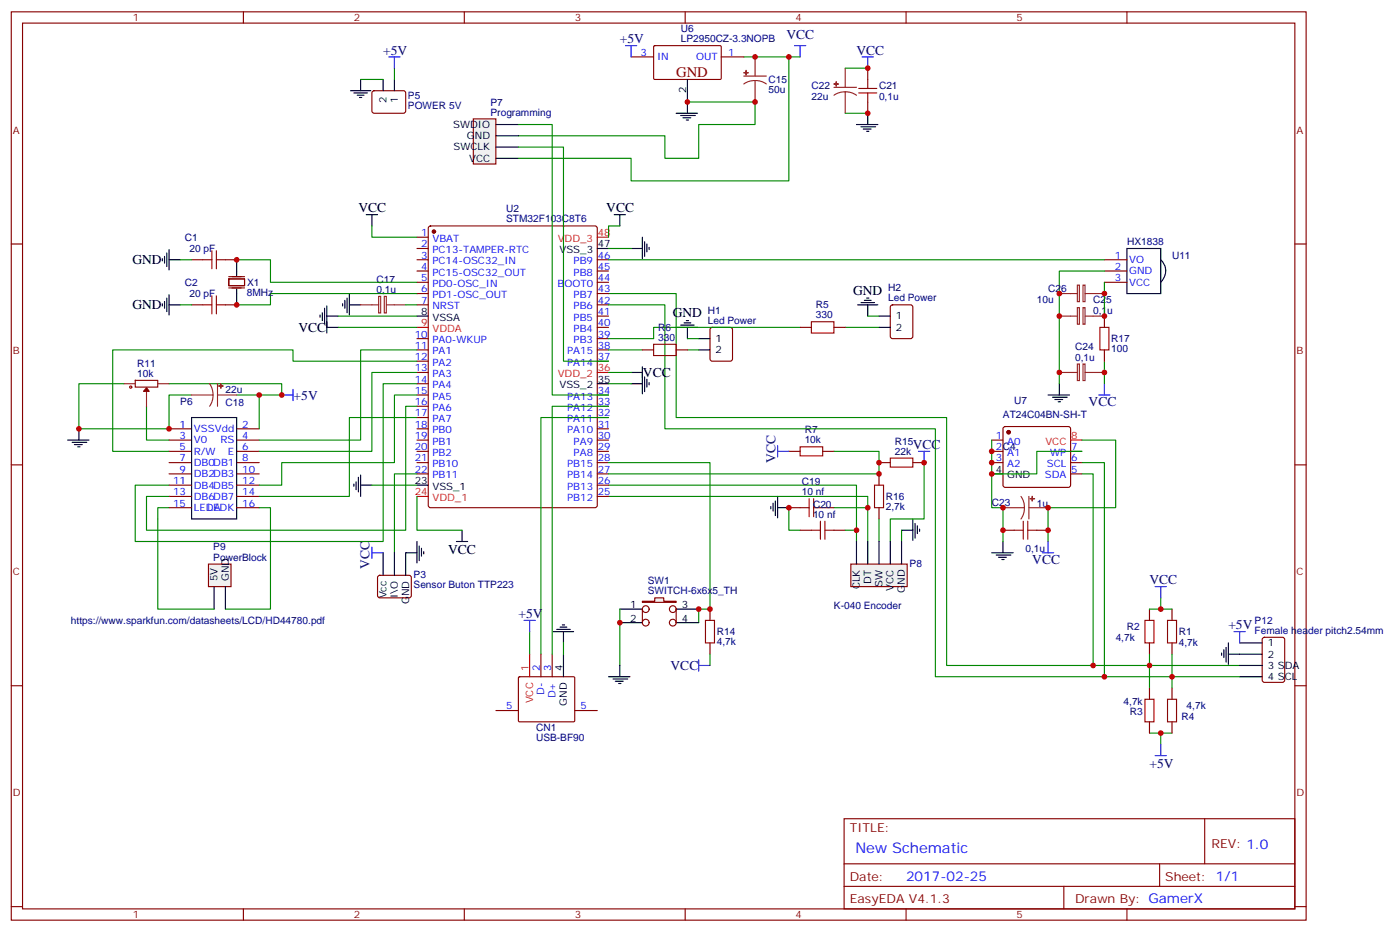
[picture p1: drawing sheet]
<svg xmlns="http://www.w3.org/2000/svg" width="438mm" height="292mm" viewBox="0 0 438 292" stroke-linecap="round" stroke-linejoin="round" font-family="sans-serif">
<g fill="none" stroke="#870000" stroke-width=".35">
<path d="M3.5 3.7h405.4v284.3h-405.4zM7.1 7.2h398.2v277.3h-398.2zM76.2 3.7v3.5M145.3 3.7v3.5M197.6 17.8h7M204.7 14.5l.3-.2h20.6l.2 .3-.1 10.1-.3 .2-20.6-.1-.2-.3zM214.5 3.7v3.5M225.8 17.8h7M283.6 3.7v3.5M352.8 3.7v3.5M3.5 76.4h3.6M405.3 76.4h3.6"/>
<path d="M42.3 119.1h7.1v2l-7 .1zM52.9 134.2h7.1M52.9 137.8h7.1M74.1 134.2h7M74.1 137.8h7M3.5 145.5h3.6M52.9 158.9h7.1M52.9 141.3h7.1M52.9 144.8h7.1M52.9 148.3h7.1M52.9 151.9h7.1M52.9 155.4h7.1"/>
<path d="M74.1 158.9h7M74.1 141.3h7M74.1 144.8h7M74.1 148.3h7M74.1 151.9h7M74.1 155.4h7M246.9 158.9h3.6M257.5 158.9h3.6M405.3 145.5h3.6M250.5 166h3.5M261.1 166h3.5M359.8 190.7v3.5"/>
<path d="M366.9 190.7v3.5M3.5 214.7h3.6M359.8 201.3v3.5M366.9 201.3v3.5M405.3 214.7h3.6M264.2 256.3h141.1v28.2h-141.1zM377.1 256.3v14.1M264.2 270.4h141.1M264.2 277.5h141.1M333 277.5v7M363 270.4v7.1M3.5 283.8h3.6"/>
<path d="M76.2 284.5v3.5M145.3 284.5v3.5M214.5 284.5v3.5M283.6 284.5v3.5M352.8 284.5v3.5M405.3 283.8h3.6"/>
</g>
<g fill="none" stroke="#a10000" stroke-width=".35">
<path d="M250.5 158.9h2.8M253.3 156.1v5.6M254.7 158.9h2.8M254.7 156.1v5.6M254 166h2.8M256.8 163.2v5.6M258.2 166h2.9M258.2 163.2v5.6M358.4 194.2h2.8v7.1h-2.8zM365.5 194.2h2.8v7.1h-2.8z"/>
<circle cx="40.9" cy="121.2" r=".35"/>
</g>
<g fill="none" stroke="#008700" stroke-width=".35">
<path d="M215.2 31.9h21.2v7.1h-17.7v10.6h-10.6v-7.1h-45.8M190.5 91.9h21.2v38.8h84.6v77.6h91.8M38.8 120.1h-14.1v14.1h28.2v-10.6h7.1M45.9 127.2v10.6h7M52.9 120.1h35.3v3.5h-14.1M52.9 158.9h-3.5v3.6M81.1 158.9h3.6v31.8h-14.1M130.5 148.3h-7v24.7M190.5 155.4h81.1v3.5M275.2 162.5v7M359.8 190.7h3.6M363.4 187.1v3.6h3.5"/>
<path d="M359.8 204.8v3.5M366.9 204.8v7"/>
</g>
<g fill="none" stroke="#000" stroke-width=".35">
<path d="M211.7 35.5h6.7M213.1 36.2h4.6M213.8 36.9h2.5M214.8 37.6h.7M215.2 24.9v10.6M21.2 137.8h6.7M22.6 138.5h4.6M23.3 139.2h2.5M24.3 139.9h.7M24.7 134.2v3.6M60 130.7h14.1v31.8h-14.1zM241.3 158.6v.7"/>
<path d="M242 157.5v2.5M242.7 156.8v4.6M243.4 158.9h3.5M243.4 155.4v6.7M127 173h3.5M130.5 169.5v6.7M131.2 170.9v4.6M131.9 171.6v2.5M132.6 172.7v.7M282.2 166h3.6M285.8 162.5v6.7M286.5 163.9v4.6"/>
<path d="M287.2 164.6v2.4M287.9 165.6v.7"/>
</g>
<path d="M116.4 173h3.5M116.4 171.3v3.5" fill="none" stroke="#00f" stroke-width=".35"/>
<path d="M236.4 17.8v6M232.8 23.8h7.1M236.4 25.2l1.8 .3 1.7 .8M236.4 25.2l-1.9 .3-1.7 .8M236.4 25.2v6.7M38.8 120.1h3.5M45.9 122.6v4.6M49.4 120.1h3.5" fill="none" stroke="#8c2424" stroke-width=".35"/>
<path d="M45.9 121.4l.8 1.1h-1.8z" fill="#870000" stroke="#870000" stroke-width=".35"/>
<g fill="#8c2424" stroke="#8c2424" stroke-width=".35">
<path d="M232.8 22.8h1.4z"/>
<path d="M233.5 22l.1 1.5z"/>
</g>
<path d="M148.2 37.2h7v14.1h-7z" fill="#f0f0f0" stroke="#870000" stroke-width=".35"/>
<path d="M155.2 39h7.1M155.2 49.6h7.1M155.2 46h7.1M155.2 42.5h7.1M310.4 148.3h3.6M310.4 173h6.7M311.9 173.7h4.5M312.6 174.4h2.4M313.6 175.2h.7M314 169.5v3.5" fill="none" stroke="#000" stroke-width=".35"/>
<path d="M246.9 17.8v38.8h-49.3v-7h-35.3M338.7 137.8h10.5v21.1h-21.1v7.1M261.1 158.9h10.5v10.6M289.3 144.8v17.7h-10.6v7M338.7 148.3h3.5v60M338.7 144.8h7v67M264.6 166h3.5v3.5M282.2 166v3.5" fill="none" stroke="#008700" stroke-width=".35"/>
<circle cx="315.7" cy="135.3" r=".53" fill="#870000" stroke="#870000" stroke-width=".35"/>
<path d="M310.4 137.8h3.6M314.2 133.7l.5-.2h19.7l.5 .2 .2 .5v17.7l-.2 .5-.5 .2h-19.7l-.5-.3-.2-.4v-17.7zM310.4 141.3h3.6M310.4 144.8h3.6M335.1 141.3h3.6M335.1 144.8h3.6M335.1 148.3h3.6" fill="none" stroke="#870000" stroke-width=".35"/>
<path d="M335.1 137.8h3.6" fill="none" stroke="#f00" stroke-width=".35"/>
<path d="M266.3 176.6h17.7v7h-17.7z" fill="#f0f0f0" stroke="#870000" stroke-width=".35"/>
<path d="M107.2 95.1v.7M107.9 94v2.5M108.7 93.3v4.6M109.4 95.4h3.5M109.4 91.9v6.7M268.1 169.5v7.1M271.6 169.5v7.1M275.2 169.5v7.1M278.7 169.5v7.1M282.2 169.5v7.1" fill="none" stroke="#000" stroke-width=".35"/>
<path d="M250.5 139.9h7v2.8h-7z" fill="none" stroke="#a10000" stroke-width=".35"/>
<path d="M246.9 141.3h3.6M257.5 141.3h3.6" fill="none" stroke="#870000" stroke-width=".35"/>
<path d="M195.8 14.3h3.5M197.6 14.3v3.5M248.7 14.3h3.5M250.5 14.3v3.5M243.4 139.5v3.6M243.4 141.3h3.5M326.3 173h3.5M328.1 169.5v3.5M361.6 183.6h3.5M363.4 183.6v3.5" fill="none" stroke="#00f" stroke-width=".35"/>
<path d="M65.3 176.6h7v7h-7z" fill="#f0f0f0" stroke="#870000" stroke-width=".35"/>
<g fill="none" stroke="#000" stroke-width=".35">
<path d="M109.7 28.4h6.4M110.8 29.1h4.2M111.8 29.8h2.1M112.5 30.5h.7M112.9 24.9v3.5M119.9 24.9v3.5M123.5 24.9v3.5M268.1 39h6.7M269.5 39.7h4.6M271.6 35.5v3.5M270.2 40.4h2.5M271.3 41.1h.7"/>
<path d="M187 77.8h3.5M352.8 77.8h10.6v14.1h-10.6zM130.5 99h3.6M363.4 81.3a4.9 4.9 0 0 1 0 7.1M187 120.1h3.5M328.1 123.6h6.7M329.5 124.4h4.6M330.2 125.1h2.5M331.3 125.8h.7M331.6 120.1v3.5M130.5 151.9h3.6M119.9 173v7.1"/>
<path d="M123.5 173v7.1M127 173v7.1M67 183.6v7.1M70.6 183.6v7.1M173.2 197.7h6.4M174.3 197h4.2M175.3 196.3h2.1M176 195.6h.7M176.4 197.7v3.6M194 190.7h7.1M194 194.9h7.1M176.4 204.8v7"/>
<path d="M382.4 204.4v.7M383.1 203.4v2.4M383.8 202.7v4.6M384.5 204.8h10.6M384.5 201.3v6.7M388.1 201.3h7M388.1 208.3h7M388.1 211.8h7"/>
</g>
<g fill="none" stroke="#008700" stroke-width=".35">
<path d="M112.9 24.9h7M123.5 21.3v3.6M162.3 39h10.6v84.6h17.6M264.6 21.3h7M264.6 35.5h7M162.3 46h14.1v67.1h14.1M127 95.4h3.5M190.5 95.4h17.6v38.8h84.7v77.6h95.3M345.7 84.8h-14.1v35.3M345.7 88.4v10.6M345.7 113.1v7M190.5 130.7h-21.2v74.1"/>
<path d="M190.5 127.2h-17.6v77.6M310.4 137.8v21.1h3.6v10.6M190.5 151.9h77.6v14.1M190.5 144.8h31.7v45.9h-3.5v4.2M246.9 158.9v7.1h3.6M261.1 141.3h14.1v7h-84.7M338.7 141.3h-14.1v7h-14.2M49.4 162.5v28.2h17.6M328.1 166v3.5M165.8 197.7v7.1M176.4 201.3v3.5M222.2 204.8v3.5"/>
<path d="M359.8 208.3v7.1M366.9 211.8v3.6M359.8 229.5h3.6v3.5M363.4 229.5h3.5"/>
</g>
<g fill="none" stroke="#870000" stroke-width=".35">
<path d="M116.7 28.6l.4-.2 9.5 .1 .4 .6-.1 5.9-.6 .5-9.5-.1-.4-.7v-5.6zM271.6 21.3v3.6M271.6 31.9v3.6M130.5 74.3h3.6M130.5 77.8h3.6M134.3 70.9l.5-.2h51.5l.6 .5 .1 87-.5 .7h-51.7l-.7-.4v-87.1zM130.5 81.3h3.6M130.5 84.8h3.6M130.5 88.4h3.6M130.5 91.9h3.6M130.5 95.4h3.6M187 81.3h3.5"/>
<path d="M187 84.8h3.5M187 88.4h3.5M187 91.9h3.5M187 95.4h3.5M187 99h3.5M345.7 81.3h7.1M345.7 84.8h7.1M345.7 88.4h7.1M345.7 99v3.5M130.5 106h3.6M130.5 109.5h3.6M130.5 113.1h3.6"/>
<path d="M130.5 116.6h3.6M187 106h3.5M187 109.5h3.5M187 113.1h3.5M187 102.5h3.5M345.7 109.5v3.6M130.5 120.1h3.6M130.5 123.6h3.6M130.5 127.2h3.6M130.5 130.7h3.6M130.5 134.2h3.6M130.5 137.8h3.6"/>
<path d="M187 123.6h3.5M187 127.2h3.5M187 130.7h3.5M187 134.2h3.5M187 137.8h3.5M130.5 144.8h3.6M130.5 141.3h3.6M130.5 148.3h3.6M187 144.8h3.5M187 141.3h3.5M187 148.3h3.5M187 155.4h3.5"/>
<path d="M187 151.9h3.5M275.2 144.8h3.5M275.2 148.3v3.6M275.2 158.9v3.6M285.8 144.8h3.5M314 166h3.5M324.6 166h3.5M118.4 180.3l.5-.2h9.4l.5 .7-.1 5.9-.6 .4h-9.5l-.4-.7v-5.6zM222.2 190.7v3.5M395.3 199.7l.5-.2h5.7l.6 .4 .1 13-.5 .7h-5.9l-.6-.5-.1-12.9zM162.3 212l.3-.2 17.1 .1 .2 .3v13.6l-.3 .2-17.1-.1-.2-.3zM169.3 204.8v7"/>
<path d="M172.9 204.8v7M222.2 201.3v3.5M359.8 215.4v3.5M366.9 215.4v3.5M155.2 222.4h7.1M179.9 222.4h7.1M359.8 226v3.5M366.9 226v3.5"/>
</g>
<g fill="none" stroke="#00f" stroke-width=".35">
<path d="M269.9 17.8h3.5M271.6 17.8v3.5M88.2 123.6h3.5M91.7 121.9v3.5M344 123.6h3.5M345.7 120.1v3.5M287.5 141.3h3.5M289.3 141.3v3.5M386.3 197.7h3.5M388.1 197.7v3.6M218.7 208.3h3.5M218.7 206.6v3.5"/>
<path d="M361.6 236.5h3.5M363.4 233v3.5"/>
</g>
<g fill="none" stroke="#a10000" stroke-width=".35">
<path d="M268.8 29.1h5.7M268.8 27.7h5.7M271.6 24.9v2.8M271.6 29.1v2.8M344.3 102.5h2.8v7h-2.8zM273.8 151.9h2.8v7h-2.8zM278.7 143.4h7.1v2.8h-7.1zM317.5 166h2.8M320.3 163.2v5.6M321.7 166h2.9M321.7 163.2v5.6M220.8 194.2h2.9v7.1h-2.9z"/>
<path d="M358.4 218.9h2.8v7.1h-2.8zM365.5 218.9h2.8v7.1h-2.8z"/>
</g>
<g fill="none" stroke="#8c2424" stroke-width=".35">
<path d="M261.1 27.3h7M264.6 28.8l1.8 .2 1.7 .8M264.6 28.8l-1.9 .2-1.6 .8M264.6 21.3v6M264.6 28.8v6.7M112.9 95.4h5.6M118.5 92.8h.7v5.2h-.7zM120.3 92.8h.6v5.2h-.6zM121 95.4h6M331.6 99h5.7M331.6 91.9h5.7M337.3 96.3h.6v5.2h-.6z"/>
<path d="M337.3 89.3h.6v5.1h-.6zM339 96.3h.7v5.2h-.7zM339 89.3h.7v5.1h-.7zM339.7 99h6M339.7 91.9h6M331.6 116.6h5.7M337.3 113.9h.6v5.2h-.6zM339 113.9h.7v5.2h-.7zM339.7 116.6h6M60 123.6h6.7M65.6 120.1l.8 1.7 .3 1.8M66.7 123.6l-.3 1.9-.8 1.7"/>
<path d="M68.1 123.6h6M68.1 120.1v7.1M314 158.9h6.7M319.6 155.4l.8 1.7 .3 1.8M320.7 158.9l-.3 1.9-.8 1.7M322.1 158.9h6M322.1 155.4v7.1"/>
</g>
<g fill="#8c2424" stroke="#8c2424" stroke-width=".35">
<path d="M69.1 120.1v1.4z"/>
<path d="M68.4 120.8l1.4 .1z"/>
<path d="M261.1 26.3h1.4z"/>
<path d="M261.8 25.6v1.4z"/>
<path d="M323.1 155.4v1.4z"/>
<path d="M322.4 156.1h1.4z"/>
</g>
<circle cx="135.8" cy="72.5" r=".53" fill="#870000" stroke="#870000" stroke-width=".35"/>
<path d="M187 74.3h3.5M130.5 102.5h3.6M187 116.6h3.5M130.5 155.4h3.6M165.8 204.8v7" fill="none" stroke="#f00" stroke-width=".35"/>
<path d="M201.1 188.2h3.9v-1.1h2.8v1.1h3.9v.4h-10.6z" fill="#f0f0f0" stroke="#870000" stroke-width=".35"/>
<g fill="none" stroke="#870000" stroke-width=".35">
<path d="M60 81.3h3.5M60 95.4h3.5M70.6 81.3h3.5M70.6 95.4h3.5M71.6 87.3h5v2.1h-5zM71.6 90.1h5M71.6 86.6h5M278.9 95.6l.5-.2h5.6l.7 .5 .1 9.4-.5 .7h-5.9l-.7-.5v-9.4zM201.1 109.5h3.5M211.7 109.5h3.5M222.5 102.7l.5-.2h5.6l.7 .4v9.5l-.5 .6-5.8 .1-.7-.5-.1-9.4zM250.5 102.5h3.5"/>
<path d="M261.1 102.5h3.5M201.1 190.7v4.2M211.7 190.7v4.2"/>
<circle cx="202.1" cy="190.7" r="1.06"/>
<circle cx="202.1" cy="194.9" r="1.06"/>
<circle cx="210.6" cy="190.7" r="1.06"/>
<circle cx="210.6" cy="194.9" r="1.06"/>
</g>
<g fill="none" stroke="#000" stroke-width=".35">
<path d="M52.2 79.2v4.2M52.9 78.1v6.4M114.7 67.2h3.5M116.4 67.2v3.5M192.3 67.2h3.5M194 67.2v3.5M197.6 77.8h3.5M201.1 74.3v6.7M201.8 75.7v4.6M202.5 76.4v2.4M203.2 77.4v.7M50.8 81v.7"/>
<path d="M50.8 95.1v.7M51.5 80.3v2.1M51.5 94.4v2.1M52.2 93.3v4.2M52.9 95.4h3.5M52.9 81.3h3.5M52.9 92.3v6.3M74.1 81.3v5M74.1 90.5v4.9M100.2 98.6v.7M100.9 97.9v2.5M101.6 96.5v4.6"/>
<path d="M102.3 99h3.5M102.3 95.8v8.4M268.5 95.4h6.3M269.5 94.7h4.3M270.6 94h2.1M271.3 93.3h.7M271.6 95.4v3.6M275.2 99h3.5M102.3 102.5h3.5M197.6 116.6h3.5M201.1 114.8v8.5M201.8 118v4.6"/>
<path d="M202.5 118.7v2.5M203.2 119.8v.7M212 102.5h6.4M213.1 101.8h4.2M214.1 101.1h2.2M214.8 100.4h.7M215.2 102.5v3.5M218.7 106h3.5M218.7 109.5h3.5M275.2 102.5h3.5M197.6 120.1h3.5M110.8 151.5v.7"/>
<path d="M111.5 150.8v2.5M112.2 149.4v4.6M112.9 151.9h3.5M112.9 148.7v6.7M142.9 169.5h3.5M144.6 166v3.5M211.7 190.7h7M211.7 194.9h7M190.5 211.8h6.7M191.9 212.5h4.6M192.6 213.3h2.5M193.7 214h.7"/>
<path d="M194 208.3v3.5"/>
</g>
<g fill="none" stroke="#008700" stroke-width=".35">
<path d="M232.8 17.8h17.7M116.4 70.7v3.6h14.1M190.5 77.8h7.1M194 70.7h-3.5v3.6M56.4 81.3h3.6M56.4 95.4h3.6M74.1 81.3h10.6v7.1h45.8M105.8 99h24.7M130.5 91.9h-45.8v3.5h-10.6M190.5 81.3h155.2M271.6 99h3.6M105.8 102.5h24.7"/>
<path d="M130.5 109.5h-17.6v28.3h-31.8M130.5 113.1h-38.8v-3.6h-56.4v31.8h17.6M130.5 116.6h-14.1v24.7h-35.3M190.5 109.5h10.6M190.5 116.6h7.1M215.2 106h3.5M215.2 109.5h3.5M250.5 102.5h-45.9v3.5h-14.1M264.6 102.5h10.6M81.1 123.6v10.6M130.5 120.1h-10.6v49.4h-77.6v-17.6h10.6M130.5 123.6h-7v21.2h-35.3v7.1h-7.1"/>
<path d="M130.5 127.2h-3.5v38.8h-81.1v-10.6h7M130.5 130.7h-21.1v24.7h-28.3M190.5 120.1h7.1M116.4 151.9h14.1M130.5 155.4v10.6h14.1M194 190.7v17.6"/>
</g>
<path d="M66.3 78.5v5.6M67.7 78.5v5.6M63.5 81.3h2.8M63.5 95.4h2.8M66.3 92.6v5.6M67.7 92.6v5.6M67.7 81.3h2.9M67.7 95.4h2.9M204.6 107.8h7.1v3.5h-7.1zM254 100.7h7.1v3.5h-7.1z" fill="none" stroke="#a10000" stroke-width=".35"/>
<path d="M121.7 17.8h3.5M123.5 17.8v3.5M164 194.2h3.6M165.8 194.2v3.5" fill="none" stroke="#00f" stroke-width=".35"/>
<g fill="#c00">
<circle cx="74.1" cy="81.3" r=".88"/>
<circle cx="328.1" cy="158.9" r=".88"/>
<circle cx="328.1" cy="166" r=".88"/>
<circle cx="314" cy="158.9" r=".88"/>
<circle cx="314" cy="166" r=".88"/>
<circle cx="310.4" cy="148.3" r=".88"/>
<circle cx="310.4" cy="144.8" r=".88"/>
<circle cx="310.4" cy="141.3" r=".88"/>
<circle cx="246.9" cy="17.8" r=".88"/>
<circle cx="81.1" cy="123.6" r=".88"/>
<circle cx="88.2" cy="123.6" r=".88"/>
<circle cx="345.7" cy="99" r=".88"/>
<circle cx="275.2" cy="144.8" r=".88"/>
<circle cx="345.7" cy="211.8" r=".88"/>
<circle cx="366.9" cy="211.8" r=".88"/>
<circle cx="271.6" cy="35.5" r=".88"/>
<circle cx="345.7" cy="91.9" r=".88"/>
<circle cx="331.6" cy="91.9" r=".88"/>
<circle cx="331.6" cy="116.6" r=".88"/>
<circle cx="331.6" cy="99" r=".88"/>
<circle cx="345.7" cy="116.6" r=".88"/>
<circle cx="268.1" cy="166" r=".88"/>
<circle cx="289.3" cy="144.8" r=".88"/>
<circle cx="246.9" cy="158.9" r=".88"/>
<circle cx="271.6" cy="21.3" r=".88"/>
<circle cx="271.6" cy="158.9" r=".88"/>
<circle cx="342.2" cy="208.3" r=".88"/>
<circle cx="215.2" cy="31.9" r=".88"/>
<circle cx="236.4" cy="31.9" r=".88"/>
<circle cx="359.8" cy="208.3" r=".88"/>
<circle cx="363.4" cy="190.7" r=".88"/>
<circle cx="363.4" cy="229.5" r=".88"/>
<circle cx="275.2" cy="148.3" r=".88"/>
<circle cx="194" cy="194.9" r=".88"/>
<circle cx="218.7" cy="190.7" r=".88"/>
<circle cx="222.3" cy="190.7" r=".88"/>
<circle cx="236.4" cy="17.8" r=".88"/>
<circle cx="74.1" cy="95.4" r=".88"/>
<circle cx="52.9" cy="134.2" r=".88"/>
<circle cx="24.7" cy="134.2" r=".88"/>
</g>
<text font-size="4.6" fill="#800" x="211.7" y="24.2">GND</text>
<text font-size="4.6" fill="#00f" x="267.8" y="266.9">New Schematic</text>
<g font-size="4.2" fill="#000080">
<text x="119.9" y="17.1">+5V</text>
<text x="194" y="13.6">+5V</text>
<text x="246.2" y="12.2">VCC</text>
<text x="268.1" y="17.1">VCC</text>
<text x="91.9" y="125.1">+5V</text>
<text x="340.8" y="127.2">VCC</text>
<text x="285.8" y="140.6">VCC</text>
<text x="242.7" y="144.8" transform="rotate(-90 242.7 144.8)">VCC</text>
<text x="115.7" y="178.1" transform="rotate(-90 115.7 178.1)">VCC</text>
<text x="323.2" y="176.6">VCC</text>
<text x="359.8" y="182.9">VCC</text>
<text x="162.3" y="193.5">+5V</text>
<text x="384.5" y="197">+5V</text>
<text x="209.9" y="209.7">VCC</text>
<text x="359.8" y="240.4">+5V</text>
</g>
<g font-size="4.2">
<text x="112.2" y="66.5">VCC</text>
<text x="189.8" y="66.5">VCC</text>
<text x="41.5" y="82.8">GND</text>
<text x="267.1" y="92.2">GND</text>
<text x="41.5" y="96.9">GND</text>
<text x="210.6" y="99.2">GND</text>
<text x="93.4" y="103.9">VCC</text>
<text x="201.3" y="118">VCC</text>
<text x="140.3" y="173.5">VCC</text>
</g>
<text font-size="4.2" fill="#00f" x="283.6" y="275.7">2017-02-25</text>
<g font-size="3.9" fill="#800">
<text x="266" y="260.5">TITLE:</text>
<text x="379.2" y="265.5">REV: 1.0</text>
<text x="266" y="275.7">Date:</text>
<text x="364.8" y="275.7">Sheet: 1/1</text>
<text x="266" y="282.8">EasyEDA V4.1.3</text>
<text x="336.5" y="282.8">Drawn By: GamerX</text>
</g>
<g font-size="3.2" fill="#800">
<text x="41.6" y="6.7">1</text>
<text x="110.8" y="6.7">2</text>
<text x="179.9" y="6.7">3</text>
<text x="249.1" y="6.7">4</text>
<text x="318.2" y="6.7">5</text>
<text x="4.1" y="41.8">A</text>
<text x="405.9" y="41.8">A</text>
<text x="4.1" y="110.9">B</text>
<text x="405.9" y="110.9">B</text>
<text x="4.1" y="180.1">C</text>
<text x="405.9" y="180.1">C</text>
<text x="4.1" y="249.2">D</text>
<text x="405.9" y="249.2">D</text>
<text x="41.6" y="287.5">1</text>
<text x="110.8" y="287.5">2</text>
<text x="179.9" y="287.5">3</text>
<text x="249.1" y="287.5">4</text>
<text x="318.2" y="287.5">5</text>
</g>
<g font-size="3.2" fill="#000080">
<text x="213.1" y="10.1">U6</text>
<text x="213.1" y="13.2">LP2950CZ-3.3NOPB</text>
<text x="240.6" y="29.2">50u</text>
<text x="240.6" y="26">C15</text>
<text x="254" y="27.8">C22</text>
<text x="275.2" y="27.8">C21</text>
<text x="127.7" y="34.1">POWER 5V</text>
<text x="127.7" y="31">P5</text>
<text x="153.6" y="33">P7</text>
<text x="254" y="31.4">22u</text>
<text x="275.2" y="31.4">0,1u</text>
<text x="153.6" y="36.2">Programming</text>
<text x="158.4" y="69.5">STM32F103C8T6</text>
<text x="158.4" y="66.3">U2</text>
<text x="57.9" y="75.4">C1</text>
<text x="352.9" y="76.7">HX1838</text>
<text x="59.3" y="79">20 pF</text>
<text x="366.9" y="81.2">U11</text>
<text x="57.9" y="89.5">C2</text>
<text x="77.4" y="89.5">X1</text>
<text x="117.8" y="88.6">C17</text>
<text x="59.3" y="93.1">20 pF</text>
<text x="77.3" y="92.7">8MHz</text>
<text x="117.8" y="91.7">0,1u</text>
<text x="278" y="94.4">Led Power</text>
<text x="278" y="91.2">H2</text>
<text x="324.6" y="94.9">10u</text>
<text x="328.1" y="91.4">C26</text>
<text x="342.2" y="94.9">C25</text>
<text x="221.6" y="101.4">Led Power</text>
<text x="221.6" y="98.2">H1</text>
<text x="255.4" y="99.7">330</text>
<text x="255.4" y="96.5">R5</text>
<text x="342.2" y="98.4">0,1u</text>
<text x="206" y="106.7">330</text>
<text x="206" y="103.5">R6</text>
<text x="347.8" y="107.2">R17</text>
<text x="336.6" y="112.9">0,1u</text>
<text x="336.6" y="109.7">C24</text>
<text x="347.8" y="110.3">100</text>
<text x="43" y="118">10k</text>
<text x="43" y="114.8">R11</text>
<text x="70.6" y="123.1">22u</text>
<text x="56.4" y="126.6">P6</text>
<text x="70.6" y="127">C18</text>
<text x="314" y="130.7">AT24C04BN-SH-T</text>
<text x="317.5" y="126.5">U7</text>
<text x="251.9" y="135.6">R7</text>
<text x="251.9" y="138.8">10k</text>
<text x="280.1" y="142.3">22k</text>
<text x="280.1" y="139.2">R15</text>
<text x="314" y="140.7">C4</text>
<text x="251" y="155">10 nf</text>
<text x="251" y="151.9">C19</text>
<text x="254.5" y="158.9">C20</text>
<text x="277.3" y="159.7">2,7k</text>
<text x="277.3" y="156.6">R16</text>
<text x="310.4" y="158.4">C23</text>
<text x="324.6" y="158.8">1u</text>
<text x="254.5" y="162.1">10 nf</text>
<text x="66.8" y="172.3">P9</text>
<text x="321" y="172.8">0,1u</text>
<text x="66.8" y="175.5">PowerBlock</text>
<text x="284.7" y="177.3">P8</text>
<text x="129.5" y="184.1">Sensor Buton TTP223</text>
<text x="129.5" y="180.9">P3</text>
<text x="202.8" y="182.9">SW1</text>
<text x="202.8" y="186.1">SWITCH-6x6x5_TH</text>
<text x="261.1" y="190.5">K-040 Encoder</text>
<text x="22.2" y="195.3">https://www.sparkfun.com/datasheets/LCD/HD44780.pdf</text>
<text x="352.8" y="197.2">R2</text>
<text x="392.7" y="195.2">P12</text>
<text x="224.4" y="202">4,7k</text>
<text x="224.4" y="198.9">R14</text>
<text x="349.2" y="200.7">4,7k</text>
<text x="369" y="202.1">4,7k</text>
<text x="369" y="198.9">R1</text>
<text x="392.7" y="198.4">Female header pitch2.54mm</text>
<text x="351.7" y="220.5">4,7k</text>
<text x="371.5" y="221.9">4,7k</text>
<text x="353.7" y="223.8">R3</text>
<text x="369.9" y="225.4">R4</text>
<text x="167.8" y="232.1">USB-BF90</text>
<text x="167.8" y="228.9">CN1</text>
</g>
<g font-size="3.2" fill="#00f">
<text x="200.5" y="17.5">3</text>
<text x="227.9" y="17.5">1</text>
<text x="205.7" y="18.9">IN</text>
<text x="217.9" y="18.9">OUT</text>
<text x="131.9" y="73.9">1</text>
<text x="131.9" y="77.4">2</text>
<text x="135.4" y="75.7">VBAT</text>
<text x="131.9" y="81">3</text>
<text x="135.4" y="79.2">PC13-TAMPER-RTC</text>
<text x="135.4" y="82.7">PC14-OSC32_IN</text>
<text x="179.6" y="82.7">PB9</text>
<text x="187.1" y="81">46</text>
<text x="349" y="81">1</text>
<text x="353.5" y="82.4">VO</text>
<text x="131.9" y="84.5">4</text>
<text x="131.9" y="88">5</text>
<text x="135.4" y="86.3">PC15-OSC32_OUT</text>
<text x="135.4" y="89.8">PD0-OSC_IN</text>
<text x="174.5" y="89.8">BOOT0</text>
<text x="179.6" y="86.3">PB8</text>
<text x="187.1" y="88">44</text>
<text x="187.1" y="84.5">45</text>
<text x="349" y="84.5">2</text>
<text x="349" y="88">3</text>
<text x="353.5" y="85.9">GND</text>
<text x="353.5" y="89.4">VCC</text>
<text x="131.9" y="91.5">6</text>
<text x="131.9" y="95.1">7</text>
<text x="135.4" y="93.3">PD1-OSC_OUT</text>
<text x="179.6" y="93.3">PB7</text>
<text x="187.1" y="95.1">42</text>
<text x="187.1" y="91.5">43</text>
<text x="135.4" y="96.8">NRST</text>
<text x="179.6" y="100.4">PB5</text>
<text x="179.6" y="96.8">PB6</text>
<text x="187.1" y="98.6">41</text>
<text x="129.8" y="105.7">10</text>
<text x="135.4" y="107.4">PA0-WKUP</text>
<text x="179.6" y="107.4">PB3</text>
<text x="179.6" y="103.9">PB4</text>
<text x="187.1" y="105.7">39</text>
<text x="187.1" y="102.1">40</text>
<text x="129.8" y="109.2">11</text>
<text x="129.8" y="112.7">12</text>
<text x="135.4" y="110.9">PA1</text>
<text x="177.6" y="110.9">PA15</text>
<text x="187.1" y="112.7">37</text>
<text x="187.1" y="109.2">38</text>
<text x="129.8" y="116.2">13</text>
<text x="129.8" y="119.8">14</text>
<text x="135.4" y="114.5">PA2</text>
<text x="135.4" y="118">PA3</text>
<text x="177.6" y="114.5">PA14</text>
<text x="129.8" y="123.3">15</text>
<text x="135.4" y="121.5">PA4</text>
<text x="135.4" y="125.1">PA5</text>
<text x="177.6" y="125.1">PA13</text>
<text x="187.1" y="123.3">34</text>
<text x="129.8" y="126.8">16</text>
<text x="129.8" y="130.4">17</text>
<text x="135.4" y="128.6">PA6</text>
<text x="177.6" y="128.6">PA12</text>
<text x="187.1" y="130.4">32</text>
<text x="187.1" y="126.8">33</text>
<text x="56.2" y="133.9">1</text>
<text x="56.2" y="137.4">3</text>
<text x="60.7" y="135.3">VSSVdd</text>
<text x="75.8" y="133.9">2</text>
<text x="75.8" y="137.4">4</text>
<text x="129.8" y="133.9">18</text>
<text x="129.8" y="137.4">19</text>
<text x="135.4" y="132.1">PA7</text>
<text x="135.4" y="135.6">PB0</text>
<text x="177.6" y="135.6">PA10</text>
<text x="177.6" y="132.1">PA11</text>
<text x="187.1" y="137.4">30</text>
<text x="187.1" y="133.9">31</text>
<text x="311.8" y="137.4">1</text>
<text x="56.2" y="140.9">5</text>
<text x="60.7" y="138.8">V0</text>
<text x="60.7" y="142.3">R/W</text>
<text x="69" y="138.8">RS</text>
<text x="71.4" y="142.3">E</text>
<text x="75.8" y="140.9">6</text>
<text x="129.8" y="140.9">20</text>
<text x="135.4" y="139.2">PB1</text>
<text x="135.4" y="142.7">PB2</text>
<text x="179.6" y="142.7">PA8</text>
<text x="179.6" y="139.2">PA9</text>
<text x="187.1" y="140.9">29</text>
<text x="311.8" y="140.9">2</text>
<text x="315.3" y="139.2">A0</text>
<text x="315.3" y="142.7">A1</text>
<text x="328.8" y="142.7">WP</text>
<text x="335.3" y="140.9">7</text>
<text x="56.2" y="144.5">7</text>
<text x="56.2" y="148">9</text>
<text x="60.7" y="145.9">DB0DB1</text>
<text x="60.7" y="149.4">DB2DB3</text>
<text x="75.8" y="144.5">8</text>
<text x="75.8" y="148">10</text>
<text x="129.8" y="144.5">21</text>
<text x="129.8" y="148">22</text>
<text x="135.4" y="146.2">PB10</text>
<text x="135.4" y="149.8">PB11</text>
<text x="177.5" y="149.8">PB14</text>
<text x="177.5" y="146.2">PB15</text>
<text x="187.1" y="148">27</text>
<text x="187.1" y="144.5">28</text>
<text x="311.8" y="144.5">3</text>
<text x="315.3" y="146.2">A2</text>
<text x="327.1" y="149.8">SDA</text>
<text x="327.7" y="146.2">SCL</text>
<text x="335.3" y="148">5</text>
<text x="335.3" y="144.5">6</text>
<text x="54.2" y="151.5">11</text>
<text x="54.2" y="155">13</text>
<text x="60.7" y="152.9">DB4DB5</text>
<text x="75.8" y="151.5">12</text>
<text x="75.8" y="155">14</text>
<text x="177.5" y="153.3">PB13</text>
<text x="187.1" y="155">25</text>
<text x="187.1" y="151.5">26</text>
<text x="54.2" y="158.6">15</text>
<text x="60.7" y="156.5">DB6DB7</text>
<text x="60.7" y="160">LEDA</text>
<text x="65" y="160">LEDK</text>
<text x="75.8" y="158.6">16</text>
<text x="177.5" y="156.8">PB12</text>
<text x="169" y="210.1" transform="rotate(-90 169 210.1)">2</text>
<text x="172.5" y="210.1" transform="rotate(-90 172.5 210.1)">3</text>
<text x="170.4" y="217.5" transform="rotate(-90 170.4 217.5)">D-</text>
<text x="173.9" y="218.6" transform="rotate(-90 173.9 218.6)">D+</text>
<text x="158.5" y="222.1">5</text>
<text x="181.7" y="222.1">5</text>
</g>
<g font-size="3.2">
<text x="214.8" y="29" transform="rotate(-90 214.8 29)">2</text>
<text x="121" y="32.2" transform="rotate(-90 121 32.2)">2</text>
<text x="124.5" y="32.2" transform="rotate(-90 124.5 32.2)">1</text>
<text x="141.9" y="40">SWDIO</text>
<text x="142" y="47.1">SWCLK</text>
<text x="146.2" y="43.6">GND</text>
<text x="146.9" y="50.6">VCC</text>
<text x="187.1" y="77.4">47</text>
<text x="175.1" y="79.2">VSS_3</text>
<text x="131.9" y="98.6">8</text>
<text x="135.4" y="100.4">VSSA</text>
<text x="280.5" y="100">1</text>
<text x="224" y="107.1">1</text>
<text x="280.5" y="103.5">2</text>
<text x="224" y="110.6">2</text>
<text x="187.1" y="119.8">35</text>
<text x="175.1" y="121.5">VSS_2</text>
<text x="311.8" y="148">4</text>
<text x="315.3" y="149.8">GND</text>
<text x="129.8" y="151.5">23</text>
<text x="135.4" y="153.3">VSS_1</text>
<text x="68.1" y="181.9" transform="rotate(-90 68.1 181.9)">5V</text>
<text x="71.6" y="181.9" transform="rotate(-90 71.6 181.9)">GND</text>
<text x="269.2" y="184.5" transform="rotate(-90 269.2 184.5)">CLK</text>
<text x="272.7" y="182.7" transform="rotate(-90 272.7 182.7)">DT</text>
<text x="276.2" y="183.6" transform="rotate(-90 276.2 183.6)">SW</text>
<text x="279.8" y="184.9" transform="rotate(-90 279.8 184.9)">VCC</text>
<text x="283.3" y="185.6" transform="rotate(-90 283.3 185.6)">GND</text>
<text x="121" y="187.3" transform="rotate(-90 121 187.3)">Vcc</text>
<text x="124.5" y="187.1" transform="rotate(-90 124.5 187.1)">I\O</text>
<text x="128.1" y="189.1" transform="rotate(-90 128.1 189.1)">GND</text>
<text x="197.3" y="190.3">1</text>
<text x="213.4" y="190.3">3</text>
<text x="197.3" y="194.6">2</text>
<text x="213.4" y="194.6">4</text>
<text x="396.9" y="202.3">1</text>
<text x="396.9" y="205.8">2</text>
<text x="396.9" y="209.4">3 SDA</text>
<text x="176" y="210.1" transform="rotate(-90 176 210.1)">4</text>
<text x="396.9" y="212.9">4 SCL</text>
<text x="177.4" y="220.9" transform="rotate(-90 177.4 220.9)">GND</text>
</g>
<g font-size="3.2" fill="#f00">
<text x="174.6" y="75.7">VDD_3</text>
<text x="187.1" y="73.9">48</text>
<text x="131.9" y="102.1">9</text>
<text x="135.4" y="103.9">VDDA</text>
<text x="174.6" y="118">VDD_2</text>
<text x="187.1" y="116.2">36</text>
<text x="335.3" y="137.4">8</text>
<text x="327.2" y="139.2">VCC</text>
<text x="129.8" y="155">24</text>
<text x="135.4" y="156.8">VDD_1</text>
<text x="165.5" y="210.1" transform="rotate(-90 165.5 210.1)">1</text>
<text x="166.9" y="220.2" transform="rotate(-90 166.9 220.2)">VCC</text>
</g>
</svg>
